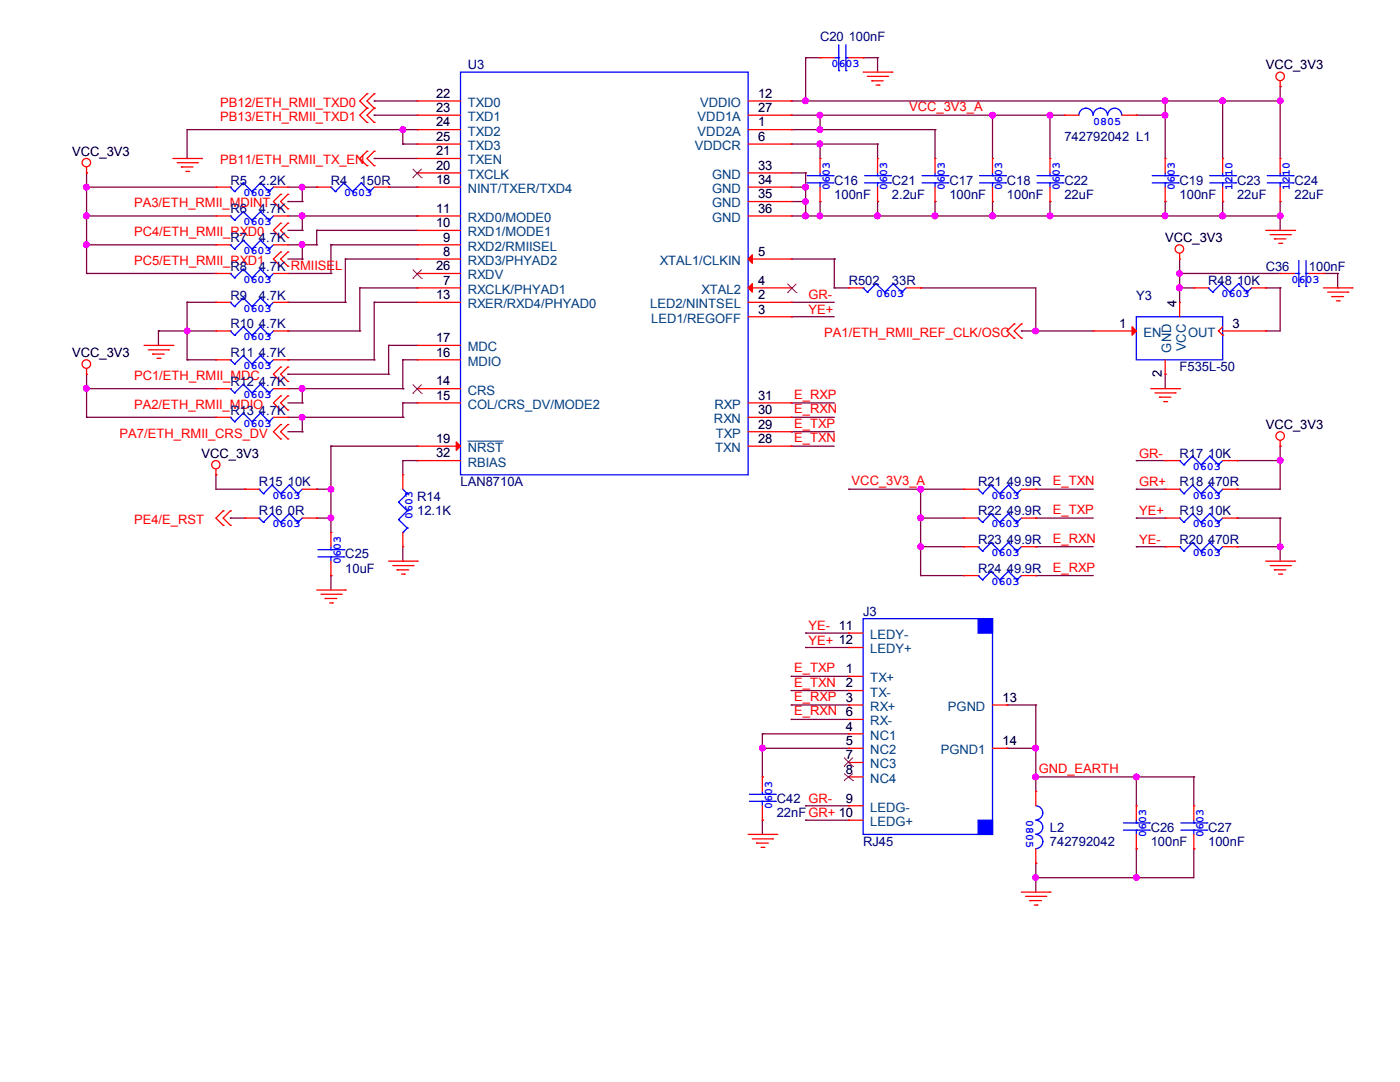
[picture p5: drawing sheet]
<svg xmlns="http://www.w3.org/2000/svg" width="279mm" height="216mm" viewBox="0 0 279 216" stroke-linecap="round" stroke-linejoin="round" font-family="sans-serif">
<g fill="none" stroke="#800040" stroke-width=".25">
<path d="M160.8 11.5h.1M160.8 11.5v8.7M160.8 11.5h2.9M172.3 11.5h.1M172.3 11.5h2.8M175.1 11.5h.1M175.1 11.5v2.9M255.5 17.3h.1M255.5 17.3v14.3M17.3 37.3h.1M17.3 34.5h.1M17.3 37.3h25.8"/>
<path d="M17.3 34.5v20.1M37.3 31.6h.1M57.4 37.3h5.8M60.3 37.3h.1M60.3 37.3v2.9M63.2 37.3h.1M74.7 20.2h.1M74.7 23h.1M74.7 31.6h.1M74.7 23h8.6M74.7 20.2h8.6M74.7 31.6h8.6"/>
<path d="M77.6 37.3h.1M77.6 37.3h5.7M80.4 25.9h.1M80.4 28.7h.1M80.4 28.7h2.9M80.4 25.9v2.8M83.3 25.9h.1M83.3 25.9h-46v5.7M157.9 28.7h.1M157.9 25.9h.1M157.9 23h.1M157.9 20.2h.1"/>
<path d="M157.9 28.7h17.2M157.9 25.9h28.7M157.9 23h54.5M157.9 20.2h97.6M157.9 37.3h2.9M157.9 34.5h2.9M160.8 20.2h.1M160.8 34.5h.1M160.8 37.3h.1M160.8 34.5v8.6M163.7 28.7h.1M163.7 23h.1"/>
<path d="M163.7 25.9h.1M163.7 23v2.9M163.7 28.7v2.9M175.1 28.7h.1M175.1 28.7v2.9M186.6 25.9h.1M186.6 25.9v5.7M198.1 23h.1M198.1 23v8.6M209.5 23h.1M209.5 23v8.6M226.8 23h.1"/>
<path d="M226.8 23h5.7M232.5 20.2h.1M232.5 23h.1M232.5 20.2v11.4M244 20.2h.1M244 20.2v11.4M255.5 20.2h.1M17.3 54.6h.1M17.3 43.1h.1M17.3 48.9h.1M17.3 43.1h25.8M17.3 48.9h25.8"/>
<path d="M17.3 54.6h25.8M57.4 40.2h.1M57.4 43.1h25.9M57.4 40.2h2.9M57.4 48.9h5.8M57.4 46h2.9M57.4 54.6h8.6M57.4 51.7h2.9M60.3 40.2h.1M60.3 43.1h.1M60.3 48.9h.1M60.3 46h.1"/>
<path d="M60.3 51.7h.1M60.3 43.1v2.9M60.3 48.9v2.8M63.2 46h.1M63.2 48.9h.1M63.2 46v2.9M63.2 46h20.1M66 48.9h.1M66 54.6h.1M66 48.9h17.3M66 48.9v5.7M68.9 51.7h.1"/>
<path d="M68.9 51.7h14.4M68.9 51.7v8.6M71.8 57.4h.1M71.8 57.4h11.5M71.8 57.4v8.6M83.3 43.1h.1M157.9 43.1h97.6M157.9 40.2h2.9M157.9 51.7h8.6M160.8 43.1h.1M160.8 40.2h.1M163.7 40.2h.1"/>
<path d="M163.7 43.1h.1M163.7 40.2v2.9M166.5 51.7h.1M166.5 57.4h.1M166.5 57.4h2.9M166.5 51.7v5.7M175.1 40.2h.1M175.1 43.1h.1M175.1 40.2v2.9M183.7 57.4h.1M183.7 57.4h23v8.6M186.6 40.2h.1"/>
<path d="M186.6 43.1h.1M186.6 40.2v2.9M198.1 40.2h.1M198.1 43.1h.1M198.1 40.2v2.9M209.5 40.2h.1M209.5 43.1h.1M209.5 40.2v2.9M232.5 40.2h.1M232.5 43.1h.1M232.5 40.2v2.9M235.4 54.6h.1"/>
<path d="M235.4 57.4h.1M235.4 54.6h20.1M235.4 57.4h2.9M235.4 51.7v8.6M244 40.2h.1M244 43.1h.1M244 40.2v2.9M252.6 57.4h.1M252.6 57.4h2.9M255.5 40.2h.1M255.5 43.1h.1M255.5 57.4h.1"/>
<path d="M255.5 40.2v5.8M255.5 57.4v8.6h-2.9M264.1 54.6h2.9M267 54.6h.1M267 57.4h.1M267 54.6v2.8M17.3 77.6h.1M17.3 74.7v8.6M17.3 77.6h25.8M31.6 66h.1M31.6 66h11.5M31.6 66v2.9"/>
<path d="M37.3 71.8h.1M37.3 60.3h.1M37.3 66h.1M37.3 60.3h5.8M37.3 71.8h5.8M37.3 60.3v11.5M57.4 60.3h.1M57.4 66h.1M57.4 71.8h.1M57.4 74.7h.1M57.4 60.3h11.5M57.4 66h14.4"/>
<path d="M57.4 71.8h17.3M57.4 74.7h20.2M57.4 77.6h23M60.3 77.6h.1M60.3 77.6v2.8M68.9 60.3h.1M71.8 66h.1M74.7 60.3h.1M74.7 71.8h.1M74.7 60.3h8.6M74.7 60.3v11.5M77.6 68.9h.1"/>
<path d="M77.6 74.7h.1M77.6 68.9h5.7M77.6 68.9v5.8M80.4 71.8h.1M80.4 77.6h.1M80.4 71.8h2.9M80.4 71.8v5.8M157.9 60.3h.1M157.9 63.2h.1M157.9 60.3h8.6M157.9 63.2h8.6M203.8 66h.1"/>
<path d="M203.8 66h14.4M206.7 66h.1M232.5 74.7h.1M232.5 74.7v2.9M252.6 66h.1M17.3 83.3h.1M17.3 83.3h25.8M43.1 94.7h.1M43.1 94.7v2.9h5.8M48.9 97.6h.1M57.4 80.4h2.9M57.4 83.3h23"/>
<path d="M57.4 86.1h2.9M60.3 83.3h.1M60.3 86.1h.1M60.3 80.4h.1M60.3 83.3v2.8M63.2 97.6h.1M63.2 97.6h2.8M66 89h.1M66 97.6h.1M66 89h17.3M66 89v17.3M80.4 83.3h.1"/>
<path d="M80.4 80.4h.1M80.4 91.9h.1M80.4 80.4h2.9M80.4 80.4v2.9M80.4 91.9v2.8M80.4 91.9h2.9M83.3 91.9h.1M157.9 80.4h.1M157.9 83.3h.1M157.9 86.1h.1M157.9 89h.1M157.9 80.4h8.6"/>
<path d="M157.9 83.3h8.6M157.9 86.1h8.6M157.9 89h8.6M169.4 97.6h.1M169.4 97.6h23M183.7 97.6h.1M183.7 97.6v17.3M206.7 97.6h.1M206.7 97.6h11.5M226.8 91.9h.1M226.8 97.6h.1M226.8 91.9h5.7"/>
<path d="M226.8 97.6h5.7M246.9 97.6h.1M246.9 91.9h.1M246.9 91.9h8.6M255.5 89h.1M255.5 91.9h.1M255.5 89v8.6h-8.6M46 103.4h.1M46 103.4h2.9M63.2 103.4h.1M63.2 103.4h2.8M66 103.4h.1"/>
<path d="M66 114.9h.1M66 114.9v2.8M80.4 112h.1M80.4 109.1v2.9M183.7 114.9h.1M183.7 103.4h.1M183.7 109.1h.1M183.7 103.4h8.7M183.7 109.1h8.7M183.7 114.9h8.7M206.7 103.4h.1M206.7 109.1h.1"/>
<path d="M206.7 114.9h.1M206.7 103.4h11.5M206.7 109.1h11.5M206.7 114.9h11.5M226.8 103.4h.1M226.8 109.1h.1M226.8 103.4h5.7M226.8 109.1h5.7M246.9 103.4h.1M246.9 109.1h.1M246.9 103.4h8.6M246.9 109.1h8.6"/>
<path d="M255.5 103.4h.1M255.5 109.1h.1M255.5 103.4v8.6M157.9 135h.1M157.9 137.8h.1M157.9 135h11.5M157.9 137.8h11.5M160.8 126.3h.1M160.8 129.2h.1M160.8 126.3h8.6M160.8 129.2h8.6M152.1 149.3h.1"/>
<path d="M152.1 155h.1M152.1 146.4h.1M152.1 149.3h17.3M152.1 146.4v8.6M152.1 146.4h17.3M157.9 140.7h.1M157.9 143.6h.1M157.9 140.7h11.5M157.9 143.6h11.5M201 140.7h.1M201 149.3h.1M201 140.7h5.7"/>
<path d="M201 149.3h5.7M206.7 140.7h.1M206.7 149.3h.1M206.7 155h.1M206.7 140.7v17.2M206.7 155h31.6M226.8 155h.1M226.8 155v5.8M238.3 155h.1M238.3 155v5.8M152.1 163.7h.1M152.1 163.7v2.8"/>
<path d="M160.8 160.8h.1M160.8 163.7h.1M160.8 160.8h8.6M160.8 163.7h8.6M206.7 172.3h.1M206.7 175.1h.1M206.7 172.3v5.7M226.8 169.4h.1M226.8 175.1h.1M226.8 169.4v5.7M238.3 169.4h.1M238.3 169.4v5.7h-31.6"/>
</g>
<g fill="#f0f" stroke="#f0f" stroke-width=".25">
<circle cx="175.1" cy="43.1" r=".56"/>
<circle cx="163.6" cy="43.1" r=".56"/>
<circle cx="163.6" cy="28.7" r=".56"/>
<circle cx="209.6" cy="23" r=".55"/>
<circle cx="198.1" cy="23" r=".55"/>
<circle cx="186.6" cy="43.1" r=".57"/>
<circle cx="255.5" cy="43.1" r=".56"/>
<circle cx="244" cy="43.1" r=".57"/>
<circle cx="232.5" cy="43.1" r=".56"/>
<circle cx="209.5" cy="43.1" r=".56"/>
<circle cx="198.1" cy="43.1" r=".56"/>
<circle cx="163.6" cy="25.9" r=".55"/>
<circle cx="163.6" cy="23" r=".55"/>
<circle cx="232.5" cy="20.1" r=".55"/>
<circle cx="160.7" cy="20.1" r=".55"/>
<circle cx="255.5" cy="20.1" r=".55"/>
<circle cx="244" cy="20.1" r=".56"/>
<circle cx="232.5" cy="23" r=".55"/>
<circle cx="60.3" cy="37.3" r=".55"/>
<circle cx="60.3" cy="43.1" r=".56"/>
<circle cx="60.3" cy="48.8" r=".55"/>
<circle cx="17.2" cy="37.3" r=".55"/>
<circle cx="17.2" cy="43.1" r=".56"/>
<circle cx="17.2" cy="48.8" r=".55"/>
<circle cx="37.3" cy="66" r=".55"/>
<circle cx="60.3" cy="83.3" r=".55"/>
<circle cx="60.3" cy="77.5" r=".55"/>
<circle cx="17.2" cy="77.5" r=".55"/>
<circle cx="80.4" cy="25.9" r=".55"/>
<circle cx="66" cy="103.3" r=".55"/>
<circle cx="66" cy="97.6" r=".55"/>
<circle cx="255.5" cy="91.9" r=".55"/>
<circle cx="255.5" cy="109.1" r=".55"/>
<circle cx="183.7" cy="103.3" r=".55"/>
<circle cx="183.7" cy="97.6" r=".55"/>
<circle cx="183.7" cy="109.1" r=".55"/>
<circle cx="206.7" cy="155" r=".55"/>
<circle cx="206.7" cy="149.3" r=".55"/>
<circle cx="226.8" cy="175.1" r=".55"/>
<circle cx="206.7" cy="175.1" r=".55"/>
<circle cx="226.8" cy="155" r=".55"/>
<circle cx="235.4" cy="57.4" r=".56"/>
<circle cx="206.7" cy="66" r=".55"/>
<circle cx="235.4" cy="54.6" r=".55"/>
<circle cx="160.7" cy="43.1" r=".56"/>
<circle cx="160.7" cy="37.3" r=".55"/>
<circle cx="160.7" cy="40.2" r=".55"/>
<circle cx="152.1" cy="149.3" r=".55"/>
</g>
<g fill="none" stroke="#f00" stroke-width=".25">
<path d="M73.2 18.7h.1M73.2 18.7l-1.4 1.5 1.4 1.4M74.7 18.7h.1M74.7 18.7l-1.5 1.5 1.5 1.4M163.7 11.5h.1M163.7 11.5h2.8M169.4 11.5h2.9M172.3 11.5h.1M172.3 14.4h5.7M173.1 15.2h4M174 16.1h.1M174 16.1h2.3"/>
<path d="M174.8 17h.6M175.4 17h.1M177.1 15.2h.1M178 14.4h.1M255.5 17.3h.1M255.5 16.1v1.2M17.3 34.5h.1M17.3 33.3v1.2M34.5 31.6h5.7M35.3 32.5h4.1M36.2 33.3h.1M36.2 33.3h2.3"/>
<path d="M37.1 34.2h.5M37.6 34.2h.1M39.4 32.5h.1M40.2 31.6h.1M43.1 37.3h.1M43.1 37.3h2.9M54.6 37.3h2.8M56 38.8h.1M56 38.8l-1.4 1.4 1.4 1.5M57.4 38.8h.1M57.4 37.3h.1M57.4 38.8l-1.4 1.4 1.4 1.5"/>
<path d="M63.2 37.3h.1M63.2 37.3h2.8M73.2 21.6h.1M73.2 24.4h.1M73.2 30.2h.1M73.2 33.1h.1M73.2 21.6l-1.4 1.4 1.4 1.4M73.2 30.2l-1.4 1.4 1.4 1.5M74.7 21.6h.1M74.7 24.4h.1M74.7 30.2h.1M74.7 33.1h.1"/>
<path d="M74.7 21.6l-1.5 1.4 1.5 1.4M74.7 30.2l-1.5 1.4 1.5 1.5M74.7 37.3h2.9M77.6 37.3h.1M83.3 25.9h.1M83.3 23h.1M83.3 20.2h.1M83.3 31.6h.1M83.3 34.5h.1M83.3 37.3h.1M83.3 28.7h.1M83.3 31.6h8.6"/>
<path d="M83.3 25.9h8.6M83.3 28.7h8.6M83.3 23h8.6M83.3 20.2h8.6M83.3 34.5h8.6M83.3 37.3h8.6M149.3 25.9h8.6M149.3 28.7h8.6M149.3 23h8.6M149.3 20.2h8.6M149.3 34.5h8.6M149.3 37.3h8.6"/>
<path d="M157.9 25.9h.1M157.9 28.7h.1M157.9 23h.1M157.9 20.2h.1M157.9 37.3h.1M157.9 34.5h.1M163.7 31.6h.1M163.7 31.6v2.9M163.7 37.3v2.9M175.1 31.6h.1M175.1 31.6v2.9M175.1 37.3v2.9"/>
<path d="M186.6 31.6h.1M186.6 31.6v2.9M186.6 37.3v2.9M198.1 31.6h.1M198.1 31.6v2.9M198.1 37.3v2.9M209.5 31.6h.1M209.5 31.6v2.9M209.5 37.3v2.9M212.4 23h.1M212.4 23h2.9M223.9 23h2.9"/>
<path d="M226.8 23h.1M232.5 31.6h.1M232.5 31.6v2.9M232.5 37.3v2.9M244 31.6h.1M244 31.6v2.9M244 37.3v2.9M255.5 31.6h.1M255.5 31.6v2.9M255.5 37.3v2.9M43.1 43.1h.1M43.1 48.9h.1"/>
<path d="M43.1 54.6h.1M43.1 43.1h2.9M43.1 54.6h2.9M43.1 48.9h2.9M54.6 43.1h2.8M54.6 54.6h2.8M54.6 48.9h2.8M56 41.7h.1M56 44.5h.1M56 47.4h.1M56 50.3h.1M56 53.1h.1"/>
<path d="M56 44.5l-1.4 1.5 1.4 1.4M56 50.3l-1.4 1.4 1.4 1.4M57.4 41.7h.1M57.4 44.5h.1M57.4 47.4h.1M57.4 50.3h.1M57.4 53.1h.1M57.4 43.1h.1M57.4 48.9h.1M57.4 54.6h.1M57.4 44.5l-1.4 1.5 1.4 1.4M57.4 50.3l-1.4 1.4 1.4 1.4"/>
<path d="M83.3 57.4h.1M83.3 51.7h.1M83.3 54.6h.1M83.3 48.9h.1M83.3 46h.1M83.3 43.1h.1M83.3 46h8.6M83.3 57.4h8.6M83.3 51.7h8.6M83.3 43.1h8.6M83.3 54.6h8.6M83.3 48.9h8.6"/>
<path d="M149.3 57.4h8.6M149.3 51.7h8.6M149.3 43.1h8.6M149.3 40.2h8.6M157.9 57.4h.1M157.9 51.7h.1M157.9 43.1h.1M157.9 40.2h.1M163.7 40.2h.1M169.4 57.4h.1M169.4 57.4h2.9M175.1 40.2h.1"/>
<path d="M180.8 57.4h2.9M183.7 57.4h.1M186.6 40.2h.1M198.1 40.2h.1M209.5 40.2h.1M232.5 40.2h.1M235.4 51.7h.1M235.4 50.5v1.2M238.3 57.4h.1M238.3 57.4h2.8M244 40.2h.1M249.8 57.4h2.8"/>
<path d="M252.6 57.4h.1M252.6 46h5.8M253.5 46.8h4M254.3 47.7h.1M254.3 47.7h2.3M255.2 48.6h.6M255.5 54.6h.1M255.5 40.2h.1M255.5 54.6h2.9M255.8 48.6h.1M257.5 46.8h.1M258.4 46h.1"/>
<path d="M261.2 54.6h2.9M264.1 54.6h.1M264.1 57.4h5.7M265 58.3h4M265.8 59.2h.1M265.8 59.2h2.3M269 58.3h.1M269.8 57.4h.1M17.3 74.7h.1M17.3 73.5v1.2M28.7 68.9h5.8M29.6 69.8h4"/>
<path d="M30.5 70.7h.1M30.5 70.7h2.3M31.3 71.5h.6M31.9 71.5h.1M33.6 69.8h.1M34.5 68.9h.1M43.1 60.3h.1M43.1 77.6h.1M43.1 66h.1M43.1 71.8h.1M43.1 77.6h2.9M43.1 60.3h2.9"/>
<path d="M43.1 71.8h2.9M43.1 66h2.9M54.6 77.6h2.8M54.6 60.3h2.8M54.6 71.8h2.8M54.6 66h2.8M56 73.2h.1M56 76.1h.1M56 79h.1M56 73.2l-1.4 1.5 1.4 1.4M56 79l-1.4 1.4 1.4 1.4M57.4 73.2h.1"/>
<path d="M57.4 76.1h.1M57.4 79h.1M57.4 60.3h.1M57.4 77.6h.1M57.4 66h.1M57.4 71.8h.1M57.4 73.2l-1.4 1.5 1.4 1.4M57.4 79l-1.4 1.4 1.4 1.4M83.3 68.9h.1M83.3 60.3h.1M83.3 77.6h.1M83.3 71.8h.1"/>
<path d="M83.3 68.9h8.6M83.3 77.6h8.6M83.3 60.3h8.6M83.3 71.8h8.6M149.3 60.3h8.6M149.3 63.2h8.6M157.9 60.3h.1M157.9 63.2h.1M202.4 64.6h.1M202.4 67.5h.1M202.4 64.6l-1.4 1.4 1.4 1.5M203.8 64.6h.1"/>
<path d="M203.8 67.5h.1M203.8 64.6l-1.4 1.4 1.4 1.5M218.2 66h.1M218.2 66h8.6M229.7 77.6h5.7M230.5 78.4h4M231.4 79.2h.1M231.4 79.2h2.3M232.5 74.7h.1M232.5 71.8v2.9M234.5 78.4h.1M235.4 77.6h.1"/>
<path d="M235.4 60.3h.1M235.4 60.3v2.9M243.2 66h.1M243.2 66l.8 .9M244 66.9h.1M244 65.2l-.8 .8M244 66h8.6M252.6 66h.1M266.7 60h.6M267.3 60h.1M43.1 94.7h.1M43.1 83.3h.1"/>
<path d="M43.1 93.6v1.1M43.1 83.3h2.9M48.9 97.6h.1M48.9 97.6h2.8M54.6 83.3h2.8M56 81.8h.1M56 84.7h.1M56 87.6h.1M56 84.7l-1.4 1.4 1.4 1.5M57.4 81.8h.1M57.4 84.7h.1M57.4 87.6h.1"/>
<path d="M57.4 83.3h.1M57.4 84.7l-1.4 1.4 1.4 1.5M60.3 97.6h2.9M63.2 97.6h.1M80.4 94.7h.1M80.4 94.7v2.9M83.3 89h.1M83.3 91.9h.1M83.3 80.4h.1M83.3 89h8.6M83.3 91.9h8.6M83.3 80.4h8.6"/>
<path d="M149.3 89h8.6M149.3 80.4h8.6M149.3 83.3h8.6M149.3 86.1h8.6M157.9 80.4h.1M157.9 83.3h.1M157.9 86.1h.1M157.9 89h.1M192.4 97.6h.1M192.4 97.6h2.8M203.8 97.6h2.9M206.7 97.6h.1"/>
<path d="M232.2 80.1h.6M232.5 91.9h.1M232.5 97.6h.1M232.5 91.9h2.9M232.5 97.6h2.9M232.8 80.1h.1M244 91.9h2.9M244 97.6h2.9M246.9 91.9h.1M246.9 97.6h.1M255.5 89h.1M255.5 87.9v1.1"/>
<path d="M44.5 101.9h.1M44.5 104.8h.1M44.5 101.9l-1.4 1.5 1.4 1.4M46 101.9h.1M46 104.8h.1M46 101.9l-1.5 1.5 1.5 1.4M48.9 103.4h.1M48.9 103.4h2.8M60.3 103.4h2.9M63.2 103.4h.1M63.2 117.7h5.7M64.1 118.6h4"/>
<path d="M64.9 119.4h.1M64.9 119.4h2.3M66 106.3h.1M66 114.9h.1M66 106.3v2.8M66 112v2.9M68.1 118.6h.1M68.9 117.7h.1M77.6 112h5.7M78.4 112.9h4M79.2 113.7h.1M79.2 113.7h2.4"/>
<path d="M80.1 114.6h.6M80.4 109.1h.1M80.4 106.3v2.8M80.7 114.6h.1M82.4 112.9h.1M83.3 112h.1M192.4 103.4h.1M192.4 109.1h.1M192.4 114.9h.1M192.4 103.4h2.8M192.4 109.1h2.8M192.4 114.9h2.8"/>
<path d="M203.8 103.4h2.9M203.8 109.1h2.9M203.8 114.9h2.9M206.7 103.4h.1M206.7 109.1h.1M206.7 114.9h.1M232.5 103.4h.1M232.5 109.1h.1M232.5 103.4h2.9M232.5 109.1h2.9M244 103.4h2.9M244 109.1h2.9"/>
<path d="M246.9 103.4h.1M246.9 109.1h.1M252.6 112h5.8M253.5 112.9h4M254.3 113.7h.1M254.3 113.7h2.3M255.2 114.6h.6M255.8 114.6h.1M257.5 112.9h.1M258.4 112h.1M65.8 120.3h.5M66.3 120.3h.1"/>
<path d="M169.4 135h.1M169.4 137.8h.1M169.4 126.3h.1M169.4 129.2h.1M169.4 135h2.9M169.4 137.8h2.9M169.4 126.3h2.9M169.4 129.2h2.9M152.1 155h.1M152.1 155v2.9M169.4 140.7h.1M169.4 146.4h.1"/>
<path d="M169.4 149.3h.1M169.4 143.6h.1M169.4 152.1h.1M169.4 155h.1M169.4 140.7h2.9M169.4 146.4h2.9M169.4 149.3h2.9M169.4 143.6h2.9M169.4 152.1h2.9M169.4 155h2.9M198.1 140.7h2.9M198.1 149.3h2.9"/>
<path d="M201 140.7h.1M201 149.3h.1M206.7 157.9h.1M206.7 157.9v2.9M149.3 166.5h5.7M150.2 167.4h4M151 168.2h.1M151 168.2h2.3M151.9 169.1h.5M152.1 163.7h.1M152.1 160.8v2.9M152.4 169.1h.1"/>
<path d="M154.2 167.4h.1M155 166.5h.1M169.4 160.8h.1M169.4 163.7h.1M169.4 160.8h2.9M169.4 163.7h2.9M203.8 178h5.7M204.7 178.9h4M205.5 179.7h.1M205.5 179.7h2.4M206.7 172.3h.1M206.7 169.4v2.9"/>
<path d="M208.7 178.9h.1M209.5 178h.1M226.8 160.8h.1M226.8 169.4h.1M226.8 160.8v2.9M226.8 166.5v2.9M238.3 160.8h.1M238.3 169.4h.1M238.3 160.8v2.9M238.3 166.5v2.9M206.4 180.6h.6M207 180.6h.1"/>
<circle cx="255.5" cy="15.2" r=".85"/>
<circle cx="17.2" cy="32.5" r=".84"/>
<circle cx="235.4" cy="49.7" r=".84"/>
<circle cx="17.2" cy="72.6" r=".85"/>
<circle cx="43.1" cy="92.7" r=".83"/>
<circle cx="255.5" cy="87" r=".85"/>
</g>
<g fill="none" stroke="#00f" stroke-width=".25">
<path d="M91.9 14.4h57.4v80.3h-57.4zM166.5 11.5h.9M167.4 14.1h.1M167.4 11.5h.1M167.4 8.9v5.2M168.8 11.5h.1M168.8 14.1h.1M168.8 11.5h.6M168.8 8.9v5.2M46 37.3h.1M46 37.3l.8 .9M46.8 38.2h.1"/>
<path d="M48.6 36.5h.1M48.6 36.5l1.7 1.7M48.6 36.5l-1.8 1.7M50.3 38.2h.1M52 36.5h.1M52 36.5l1.7 1.7M52 36.5l-1.7 1.7M53.7 38.2h.1M54.6 37.3l-.9 .9M66 37.3h.1M66 37.3l.9 .9M66.9 38.2h.1"/>
<path d="M68.6 36.5h.1M68.6 36.5l1.8 1.7M68.6 36.5l-1.7 1.7M70.4 38.2h.1M72.1 36.5h.1M72.1 36.5l1.7 1.7M72.1 36.5l-1.7 1.7M73.8 38.2h.1M74.7 37.3l-.9 .9M161.1 36.5h5.1M161.1 35.1h5.1M163.7 35.1h.1"/>
<path d="M163.7 36.5h.1M163.7 34.5v.6M163.7 36.5v.8M166.2 36.5h.1M166.2 35.1h.1M172.6 36.5h5.1M172.6 35.1h5.1M175.1 35.1h.1M175.1 36.5h.1M175.1 34.5v.6M175.1 36.5v.8M177.7 36.5h.1"/>
<path d="M177.7 35.1h.1M184 36.5h5.2M184 35.1h5.2M186.6 35.1h.1M186.6 36.5h.1M186.6 34.5v.6M186.6 36.5v.8M189.2 36.5h.1M189.2 35.1h.1M195.5 36.5h5.2M195.5 35.1h5.2M198.1 35.1h.1"/>
<path d="M198.1 36.5h.1M198.1 34.5v.6M198.1 36.5v.8M200.7 36.5h.1M200.7 35.1h.1M207 36.5h5.1M207 35.1h5.1M209.5 35.1h.1M209.5 36.5h.1M209.5 34.5v.6M209.5 36.5v.8M212.1 36.5h.1"/>
<path d="M212.1 35.1h.1M215.3 23a1.41 1.41 0 0 1 1.4-1.4 1.41 1.41 0 0 1 1.4 1.4M218.2 23a1.41 1.41 0 0 1 1.4-1.4 1.41 1.41 0 0 1 1.4 1.4M221.1 23a1.4 1.4 0 0 1 1.4-1.4 1.4 1.4 0 0 1 1.4 1.4M230 36.5h5.1M230 35.1h5.1M232.5 35.1h.1M232.5 36.5h.1M232.5 34.5v.6M232.5 36.5v.8M235.1 36.5h.1M235.1 35.1h.1"/>
<path d="M241.4 36.5h5.2M241.4 35.1h5.2M244 35.1h.1M244 36.5h.1M244 34.5v.6M244 36.5v.8M246.6 36.5h.1M246.6 35.1h.1M252.9 36.5h5.2M252.9 35.1h5.2M255.5 35.1h.1M255.5 36.5h.1"/>
<path d="M255.5 34.5v.6M255.5 36.5v.8M258.1 36.5h.1M258.1 35.1h.1M46 43.1h.1M46 48.9h.1M46 54.6h.1M46 43.1l.8 .8M46 48.9l.8 .8M46 54.6l.8 .9M46.8 43.9h.1M46.8 49.7h.1"/>
<path d="M46.8 55.5h.1M48.6 42.2h.1M48.6 59.4h.1M48.6 48h.1M48.6 53.7h.1M48.6 42.2l1.7 1.7M48.6 42.2l-1.8 1.7M48.6 59.4l1.7 1.8M48.6 59.4l-1.8 1.8M48.6 48l1.7 1.7M48.6 48l-1.8 1.7M48.6 53.7l1.7 1.8"/>
<path d="M48.6 53.7l-1.8 1.8M50.3 43.9h.1M50.3 49.7h.1M50.3 55.5h.1M52 42.2h.1M52 59.4h.1M52 48h.1M52 53.7h.1M52 42.2l1.7 1.7M52 42.2l-1.7 1.7M52 59.4l1.7 1.8M52 59.4l-1.7 1.8"/>
<path d="M52 48l1.7 1.7M52 48l-1.7 1.7M52 53.7l1.7 1.8M52 53.7l-1.7 1.8M53.7 43.9h.1M53.7 49.7h.1M53.7 55.5h.1M54.6 43.1l-.9 .8M54.6 48.9l-.9 .8M54.6 54.6l-.9 .9M172.3 57.4h.1M172.3 57.4l.8 .9"/>
<path d="M173.1 58.3h.1M174.8 56.6h.1M174.8 56.6l1.8 1.7M174.8 56.6l-1.7 1.7M176.6 58.3h.1M178.3 56.6h.1M178.3 56.6l1.7 1.7M178.3 56.6l-1.7 1.7M180 58.3h.1M180.8 57.4l-.8 .9M241.1 57.4h.1M241.1 57.4l.9 .9"/>
<path d="M242 58.3h.1M243.7 56.6h.1M243.7 56.6l1.7 1.7M243.7 56.6l-1.7 1.7M245.4 58.3h.1M247.2 56.6h.1M247.2 56.6l1.7 1.7M247.2 56.6l-1.8 1.7M248.9 58.3h.1M249.8 57.4l-.9 .9M258.4 54.6h.8M259.2 57.1h.1"/>
<path d="M259.2 54.6h.1M259.2 52v5.1M260.6 54.6h.1M260.6 57.1h.1M260.6 54.6h.6M260.6 52v5.1M46 60.3h.1M46 77.6h.1M46 66h.1M46 71.8h.1M46 60.3l.8 .9M46 77.6l.8 .8"/>
<path d="M46 66l.8 .9M46 71.8l.8 .8M46.8 61.2h.1M46.8 78.4h.1M46.8 66.9h.1M46.8 72.6h.1M48.6 76.7h.1M48.6 65.2h.1M48.6 71h.1M48.6 76.7l1.7 1.7M48.6 76.7l-1.8 1.7M48.6 65.2l1.7 1.7"/>
<path d="M48.6 65.2l-1.8 1.7M48.6 71l1.7 1.6M48.6 71l-1.8 1.6M50.3 61.2h.1M50.3 78.4h.1M50.3 66.9h.1M50.3 72.6h.1M52 76.7h.1M52 65.2h.1M52 71h.1M52 76.7l1.7 1.7M52 76.7l-1.7 1.7"/>
<path d="M52 65.2l1.7 1.7M52 65.2l-1.7 1.7M52 71l1.7 1.6M52 71l-1.7 1.6M53.7 61.2h.1M53.7 78.4h.1M53.7 66.9h.1M53.7 72.6h.1M54.6 60.3l-.9 .9M54.6 77.6l-.9 .8M54.6 66l-.9 .9M54.6 71.8l-.9 .8"/>
<path d="M226.8 63.2h17.2v8.6h-17.2zM46 83.3h.1M46 83.3l.8 .9M46.8 84.2h.1M48.6 82.4h.1M48.6 82.4l1.7 1.8M48.6 82.4l-1.8 1.8M50.3 84.2h.1M51.7 97.6h.1M51.7 97.6l.9 .9M52 82.4h.1M52 82.4l1.7 1.8"/>
<path d="M52 82.4l-1.7 1.8M52.6 98.5h.1M53.7 84.2h.1M54.3 96.8h.1M54.3 96.8l1.7 1.7M54.3 96.8l-1.7 1.7M54.6 83.3l-.9 .9M56 98.5h.1M57.7 96.8h.1M57.7 96.8l1.7 1.7M57.7 96.8l-1.7 1.7M59.4 98.5h.1"/>
<path d="M60.3 97.6l-.9 .9M80.4 97.6l.9 .9M81.3 98.5h.1M81.3 98.5l-1.8 1.7M195.2 97.6h.1M195.2 97.6l.9 .9M196.1 98.5h.1M197.8 96.8h.1M197.8 96.8l1.7 1.7M197.8 96.8l-1.7 1.7M199.5 98.5h.1M201.3 96.8h.1"/>
<path d="M201.3 96.8l1.6 1.7M201.3 96.8l-1.8 1.7M202.9 98.5h.1M203.8 97.6l-.9 .9M235.4 91.9h.1M235.4 97.6h.1M235.4 91.9l.9 .9M235.4 97.6l.9 .9M236.3 92.8h.1M236.3 98.5h.1M238 91h.1M238 96.8h.1"/>
<path d="M238 91l1.7 1.8M238 91l-1.7 1.8M238 96.8l1.7 1.7M238 96.8l-1.7 1.7M239.7 92.8h.1M239.7 98.5h.1M241.4 91h.1M241.4 96.8h.1M241.4 91l1.8 1.8M241.4 91l-1.7 1.8M241.4 96.8l1.8 1.7M241.4 96.8l-1.7 1.7"/>
<path d="M243.2 92.8h.1M243.2 98.5h.1M244 91.9l-.8 .9M244 97.6l-.8 .9M51.7 103.4h.1M51.7 103.4l.9 .8M52.6 104.2h.1M54.3 102.5h.1M54.3 102.5l1.7 1.7M54.3 102.5l-1.7 1.7M56 104.2h.1M57.7 102.5h.1"/>
<path d="M57.7 102.5l1.7 1.7M57.7 102.5l-1.7 1.7M59.4 104.2h.1M60.3 103.4l-.9 .8M63.5 111.1h5.1M63.5 109.7h5.1M66 109.7h.1M66 111.1h.1M66 109.1v.6M66 111.1v.9M68.6 111.1h.1M68.6 109.7h.1"/>
<path d="M79.5 100.2h.1M79.5 103.7h.1M79.5 100.2l1.8 1.7M79.5 103.7l1.8 1.7M80.4 106.3h.1M81.3 101.9h.1M81.3 105.4h.1M81.3 101.9l-1.8 1.8M81.3 105.4l-.9 .9M195.2 103.4h.1M195.2 109.1h.1M195.2 114.9h.1"/>
<path d="M195.2 103.4l.9 .8M195.2 109.1l.9 .9M195.2 114.9l.9 .8M196.1 104.2h.1M196.1 110h.1M196.1 115.7h.1M197.8 102.5h.1M197.8 108.2h.1M197.8 114h.1M197.8 102.5l1.7 1.7M197.8 102.5l-1.7 1.7M197.8 108.2l1.7 1.8"/>
<path d="M197.8 108.2l-1.7 1.8M197.8 114l1.7 1.7M197.8 114l-1.7 1.7M199.5 104.2h.1M199.5 110h.1M199.5 115.7h.1M201.3 102.5h.1M201.3 108.2h.1M201.3 114h.1M201.3 102.5l1.6 1.7M201.3 102.5l-1.8 1.7M201.3 108.2l1.6 1.8"/>
<path d="M201.3 108.2l-1.8 1.8M201.3 114l1.6 1.7M201.3 114l-1.8 1.7M202.9 104.2h.1M202.9 110h.1M202.9 115.7h.1M203.8 103.4l-.9 .8M203.8 109.1l-.9 .9M203.8 114.9l-.9 .8M235.4 103.4h.1M235.4 109.1h.1M235.4 103.4l.9 .8"/>
<path d="M235.4 109.1l.9 .9M236.3 104.2h.1M236.3 110h.1M238 102.5h.1M238 108.2h.1M238 102.5l1.7 1.7M238 102.5l-1.7 1.7M238 108.2l1.7 1.8M238 108.2l-1.7 1.8M239.7 104.2h.1M239.7 110h.1M241.4 102.5h.1"/>
<path d="M241.4 108.2h.1M241.4 102.5l1.8 1.7M241.4 102.5l-1.7 1.7M241.4 108.2l1.8 1.8M241.4 108.2l-1.7 1.8M243.2 104.2h.1M243.2 110h.1M244 103.4l-.8 .8M244 109.1l-.8 .9M172.3 123.4h25.8v43.1h-25.8zM149.6 159.9h5.1M149.6 158.5h5.1"/>
<path d="M152.1 158.5h.1M152.1 159.9h.1M152.1 157.9v.6M152.1 159.9v.9M154.7 159.9h.1M154.7 158.5h.1M206.7 160.8a1.42 1.42 0 0 1 1.4 1.4 1.42 1.42 0 0 1-1.4 1.4M206.7 163.7a1.4 1.4 0 0 1 1.4 1.4 1.4 1.4 0 0 1-1.4 1.4M206.7 166.5a1.42 1.42 0 0 1 1.4 1.4 1.42 1.42 0 0 1-1.4 1.4M224.2 165.7h5.2M224.2 164.2h5.2M226.8 164.2h.1"/>
<path d="M226.8 165.7h.1M226.8 163.7v.5M226.8 165.7v.8M229.4 165.7h.1M229.4 164.2h.1M235.7 165.7h5.1M235.7 164.2h5.1M238.3 164.2h.1M238.3 165.7h.1M238.3 163.7v.5M238.3 165.7v.8M240.8 165.7h.1"/>
<path d="M240.8 164.2h.1"/>
</g>
<g fill="#f00" stroke="#f00" stroke-width=".25">
<path d="M149.3 57.4l.9-.8v1.7z"/>
<path d="M149.3 51.7l.9-.9v1.7z"/>
<path d="M91.1 88.2l.8 .8-.8 .9z"/>
<path d="M225.9 65.2l.9 .8-.9 .9z"/>
</g>
<g fill="none" stroke="#804000" stroke-width=".2">
<path d="M82.4 35.5h.1M82.4 33.7l1.7 1.8M84.1 35.5h.1M84.1 33.7l-1.7 1.8M82.4 55.6h.1M82.4 53.8l1.7 1.8M84.1 55.6h.1M84.1 53.8l-1.7 1.8M157.2 58.4h.1M157.2 56.6l1.7 1.8M158.9 58.4h.1M158.9 56.6l-1.7 1.8"/>
<path d="M82.4 78.5h.1M82.4 76.7l1.7 1.8M84.1 78.5h.1M84.1 76.7l-1.7 1.8M168.5 152.9h.1M168.5 155.8h.1M168.5 151.2l1.7 1.7M168.5 154.3l1.7 1.5M170.2 152.9h.1M170.2 155.8h.1M170.2 151.2l-1.7 1.7M170.2 154.3l-1.7 1.5"/>
</g>
<path d="M93.3 88h7.1M100.4 88h.1" fill="none" stroke="#004080" stroke-width=".2"/>
<g fill="#00f" stroke="#00f" stroke-width=".25">
<path d="M195.2 123.4h2.9v2.9h-2.9z" fill-rule="evenodd"/>
<path d="M195.2 163.7h2.9v2.8h-2.9z" fill-rule="evenodd"/>
</g>
<g font-size="2.6" fill="#000080">
<text x="163.7" y="8.1">C20</text>
<text x="169.4" y="8.1">100nF</text>
<text x="93.3" y="13.8">U3</text>
<text x="212.4" y="28.2">742792042 L1</text>
<text x="46" y="36.8">R5</text>
<text x="51.7" y="36.8">2.2K</text>
<text x="66" y="36.8">R4</text>
<text x="71.8" y="36.8">150R</text>
<text x="166.5" y="36.8">C16</text>
<text x="166.5" y="39.7">100nF</text>
<text x="178" y="36.8">C21</text>
<text x="178" y="39.7">2.2uF</text>
<text x="189.5" y="36.8">C17</text>
<text x="189.5" y="39.7">100nF</text>
<text x="201" y="36.8">C18</text>
<text x="201" y="39.7">100nF</text>
<text x="212.4" y="36.8">C22</text>
<text x="212.4" y="39.7">22uF</text>
<text x="235.4" y="36.8">C19</text>
<text x="235.4" y="39.7">100nF</text>
<text x="246.9" y="36.8">C23</text>
<text x="246.9" y="39.7">22uF</text>
<text x="258.4" y="36.8">C24</text>
<text x="258.4" y="39.7">22uF</text>
<text x="46" y="42.5">R6</text>
<text x="51.7" y="42.5">4.7K</text>
<text x="46" y="48.3">R7</text>
<text x="51.7" y="48.3">4.7K</text>
<text x="46" y="59.8">R9</text>
<text x="46" y="54">R8</text>
<text x="51.7" y="59.8">4.7K</text>
<text x="51.7" y="54">4.7K RMIISEL</text>
<text x="169.4" y="56.9">R502</text>
<text x="178" y="56.9">33R</text>
<text x="226.8" y="59.8">Y3</text>
<text x="241.1" y="56.9">R48</text>
<text x="246.9" y="56.9">10K</text>
<text x="252.6" y="54">C36</text>
<text x="261.2" y="54">100nF</text>
<text x="46" y="65.5">R10</text>
<text x="51.7" y="65.5">4.7K</text>
<text x="46" y="71.2">R11</text>
<text x="51.7" y="71.2">4.7K</text>
<text x="46" y="77">R12</text>
<text x="51.7" y="77">4.7K</text>
<text x="235.4" y="74.1">F535L-50</text>
<text x="46" y="82.7">R13</text>
<text x="51.7" y="82.7">4.7K</text>
<text x="235.4" y="91.4">R17</text>
<text x="241.1" y="91.4">10K</text>
<text x="51.7" y="97.1">R15</text>
<text x="57.4" y="97.1">10K</text>
<text x="83.3" y="99.9">R14</text>
<text x="91.9" y="97.1">LAN8710A</text>
<text x="195.2" y="97.1">R21</text>
<text x="201" y="97.1">49.9R</text>
<text x="235.4" y="97.1">R18</text>
<text x="241.1" y="97.1">470R</text>
<text x="51.7" y="102.8">R16</text>
<text x="57.4" y="102.8">0R</text>
<text x="83.3" y="102.8">12.1K</text>
<text x="195.2" y="102.8">R22</text>
<text x="201" y="102.8">49.9R</text>
<text x="235.4" y="102.8">R19</text>
<text x="241.1" y="102.8">10K</text>
<text x="68.9" y="111.4">C25</text>
<text x="195.2" y="108.6">R23</text>
<text x="201" y="108.6">49.9R</text>
<text x="235.4" y="108.6">R20</text>
<text x="241.1" y="108.6">470R</text>
<text x="68.9" y="114.3">10uF</text>
<text x="195.2" y="114.3">R24</text>
<text x="201" y="114.3">49.9R</text>
<text x="172.3" y="122.9">J3</text>
<text x="155" y="160.2">C42 GR-</text>
<text x="155" y="163.1">22nF GR+ 10</text>
<text x="209.5" y="166">L2</text>
<text x="229.7" y="166">C26</text>
<text x="241.1" y="166">C27</text>
<text x="172.3" y="168.8">RJ45</text>
<text x="209.5" y="168.8">742792042</text>
<text x="229.7" y="168.8">100nF</text>
<text x="241.1" y="168.8">100nF</text>
</g>
<g font-size="2.6">
<text x="252.6" y="13.8">VCC_3V3</text>
<text x="87" y="22.4">23</text>
<text x="87" y="19.5">22</text>
<text x="151.3" y="22.4">27</text>
<text x="151.3" y="19.5">12</text>
<text x="87" y="25.2">24</text>
<text x="87" y="28.1">25</text>
<text x="151.3" y="25.2">1</text>
<text x="151.3" y="28.1">6</text>
<text x="14.4" y="31.1">VCC_3V3</text>
<text x="87" y="31">21</text>
<text x="87" y="33.9">20</text>
<text x="151.3" y="33.9">33</text>
<text x="87" y="36.7">18</text>
<text x="151.3" y="39.6">35</text>
<text x="151.3" y="36.7">34</text>
<text x="87" y="45.3">10</text>
<text x="87" y="42.5">11</text>
<text x="151.3" y="42.5">36</text>
<text x="87" y="53.9">26</text>
<text x="88.5" y="51.1">8</text>
<text x="88.5" y="48.2">9</text>
<text x="151.3" y="51.1">5</text>
<text x="232.5" y="48.3">VCC_3V3</text>
<text x="87" y="59.7">13</text>
<text x="88.5" y="56.8">7</text>
<text x="151.3" y="59.7">2</text>
<text x="151.3" y="56.8">4</text>
<text x="151.3" y="62.6">3</text>
<text x="223.3" y="65.4">1</text>
<text x="234.8" y="61.2" transform="rotate(-90 234.8 61.2)">4</text>
<text x="246" y="65.4">3</text>
<text x="14.4" y="71.2">VCC_3V3</text>
<text x="87" y="68.3">17</text>
<text x="87" y="71.2">16</text>
<text x="87" y="76.9">14</text>
<text x="231.9" y="75.2" transform="rotate(-90 231.9 75.2)">2</text>
<text x="87" y="79.8">15</text>
<text x="151.3" y="79.8">31</text>
<text x="151.3" y="82.6">30</text>
<text x="87" y="88.4">19</text>
<text x="151.3" y="85.5">29</text>
<text x="151.3" y="88.4">28</text>
<text x="252.6" y="85.6">VCC_3V3</text>
<text x="40.2" y="91.4">VCC_3V3</text>
<text x="87" y="91.3">32</text>
<text x="168.8" y="134.3">1</text>
<text x="168.8" y="137.2">2</text>
<text x="168.8" y="140">3</text>
<text x="200.1" y="140">13</text>
<text x="168.8" y="145.8">4</text>
<text x="168.8" y="148.7">5</text>
<text x="200.1" y="148.7">14</text>
<text x="168.8" y="151.5">7</text>
<text x="168.8" y="154.4">8</text>
<text x="168.8" y="160.1">9</text>
</g>
<g font-size="2.6" fill="#f00">
<text x="43.9" y="21.3">PB12/ETH_RMII_TXD0</text>
<text x="181.4" y="22.2">VCC_3V3_A</text>
<text x="43.9" y="24.2">PB13/ETH_RMII_TXD1</text>
<text x="43.9" y="32.8">PB11/ETH_RMII_TX_EN</text>
<text x="26.8" y="41.4">PA3/ETH_RMII_MDINT</text>
<text x="26.8" y="47.2">PC4/ETH_RMII_RXD0</text>
<text x="26.8" y="52.9">PC5/ETH_RMII_RXD1</text>
<text x="161.4" y="59.7">GR-</text>
<text x="161.4" y="62.6">YE+</text>
<text x="164.5" y="67.2">PA1/ETH_RMII_REF_CLK/OSC</text>
<text x="26.8" y="75.9">PC1/ETH_RMII_MDC</text>
<text x="26.8" y="81.6">PA2/ETH_RMII_MDIO</text>
<text x="158.5" y="79.6">E_RXP</text>
<text x="158.5" y="82.5">E_RXN</text>
<text x="23.9" y="87.3">PA7/ETH_RMII_CRS_DV</text>
<text x="158.5" y="85.3">E_TXP</text>
<text x="158.5" y="88.2">E_TXN</text>
<text x="227.4" y="91.3">GR-</text>
<text x="170" y="96.8">VCC_3V3_A</text>
<text x="210.1" y="96.8">E_TXN</text>
<text x="227.4" y="97">GR+</text>
<text x="26.8" y="104.6">PE4/E_RST</text>
<text x="210.1" y="102.6">E_TXP</text>
<text x="227.4" y="102.8">YE+</text>
<text x="210.1" y="108.3">E_RXN</text>
<text x="227.4" y="108.5">YE-</text>
<text x="210.1" y="114">E_RXP</text>
<text x="161.4" y="125.7">YE- 11</text>
<text x="161.4" y="128.6">YE+ 12</text>
<text x="158.5" y="134.2">E_TXP</text>
<text x="158.5" y="137">E_TXN</text>
<text x="158.5" y="139.9">E_RXP</text>
<text x="158.5" y="142.7">E_RXN 6</text>
<text x="207.3" y="154.2">GND_EARTH</text>
</g>
<g font-size="2.6" fill="#004080">
<text x="93.3" y="21.3">TXD0</text>
<text x="139.7" y="21.3">VDDIO</text>
<text x="93.3" y="27.1">TXD2</text>
<text x="93.3" y="24.2">TXD1</text>
<text x="93.3" y="29.9">TXD3</text>
<text x="138.7" y="29.9">VDDCR</text>
<text x="139.2" y="27.1">VDD2A</text>
<text x="139.2" y="24.2">VDD1A</text>
<text x="93.3" y="32.8">TXEN</text>
<text x="93.3" y="35.7">TXCLK</text>
<text x="142.2" y="35.7">GND</text>
<text x="93.3" y="38.5">NINT/TXER/TXD4</text>
<text x="142.2" y="41.4">GND</text>
<text x="142.2" y="38.5">GND</text>
<text x="93.3" y="47.2">RXD1/MODE1</text>
<text x="93.3" y="44.3">RXD0/MODE0</text>
<text x="142.2" y="44.3">GND</text>
<text x="93.3" y="52.9">RXD3/PHYAD2</text>
<text x="93.3" y="50">RXD2/RMIISEL</text>
<text x="131.7" y="52.9">XTAL1/CLKIN</text>
<text x="93.3" y="58.6">RXCLK/PHYAD1</text>
<text x="93.3" y="55.8">RXDV</text>
<text x="140" y="58.6">XTAL2</text>
<text x="93.3" y="61.5">RXER/RXD4/PHYAD0</text>
<text x="129.7" y="61.5">LED2/NINTSEL</text>
<text x="130" y="64.4">LED1/REGOFF</text>
<text x="93.3" y="70.1">MDC</text>
<text x="228.2" y="67.2">EN</text>
<text x="233.8" y="70.4" transform="rotate(-90 233.8 70.4)">GND</text>
<text x="236.6" y="70.1" transform="rotate(-90 236.6 70.1)">VCC</text>
<text x="237.1" y="67.2">OUT</text>
<text x="93.3" y="73">MDIO</text>
<text x="93.3" y="78.7">CRS</text>
<text x="93.3" y="81.6">COL/CRS_DV/MODE2</text>
<text x="142.6" y="81.6">RXP</text>
<text x="142.5" y="84.5">RXN</text>
<text x="142.9" y="87.3">TXP</text>
<text x="93.3" y="90.2">NRST</text>
<text x="93.3" y="93.1">RBIAS</text>
<text x="142.7" y="90.2">TXN</text>
<text x="173.7" y="127.5">LEDY-</text>
<text x="173.7" y="130.4">LEDY+</text>
<text x="173.7" y="136.1">TX+</text>
<text x="173.7" y="139">TX-</text>
<text x="173.7" y="141.9">RX+</text>
<text x="189.2" y="141.9">PGND</text>
<text x="173.7" y="147.6">NC1</text>
<text x="173.7" y="144.7">RX-</text>
<text x="173.7" y="150.5">NC2</text>
<text x="173.7" y="153.3">NC3</text>
<text x="187.7" y="150.5">PGND1</text>
<text x="173.7" y="156.2">NC4</text>
<text x="173.7" y="162">LEDG-</text>
<text x="173.7" y="164.8">LEDG+</text>
</g>
<g font-size="2.3" fill="#00f">
<text x="165.9" y="13.4">0603</text>
<text x="218.2" y="24.8">0805</text>
<text x="48.6" y="39.2">0603</text>
<text x="68.7" y="39.2">0603</text>
<text x="165.6" y="37.9" transform="rotate(-90 165.6 37.9)">0603</text>
<text x="177.1" y="37.9" transform="rotate(-90 177.1 37.9)">0603</text>
<text x="188.6" y="37.9" transform="rotate(-90 188.6 37.9)">0603</text>
<text x="200" y="37.9" transform="rotate(-90 200 37.9)">0603</text>
<text x="211.5" y="37.9" transform="rotate(-90 211.5 37.9)">0603</text>
<text x="234.5" y="37.9" transform="rotate(-90 234.5 37.9)">0603</text>
<text x="246" y="37.9" transform="rotate(-90 246 37.9)">1210</text>
<text x="257.4" y="37.9" transform="rotate(-90 257.4 37.9)">1210</text>
<text x="48.6" y="45">0603</text>
<text x="48.6" y="50.7">0603</text>
<text x="48.6" y="56.4">0603</text>
<text x="174.9" y="59.3">0603</text>
<text x="243.8" y="59.3">0603</text>
<text x="257.8" y="56.4">0603</text>
<text x="48.6" y="62.2">0603</text>
<text x="48.6" y="67.9">0603</text>
<text x="48.6" y="73.7">0603</text>
<text x="48.6" y="79.4">0603</text>
<text x="48.6" y="85.1">0603</text>
<text x="238" y="93.8">0603</text>
<text x="54.4" y="99.5">0603</text>
<text x="197.9" y="99.5">0603</text>
<text x="238" y="99.5">0603</text>
<text x="54.4" y="105.2">0603</text>
<text x="82.3" y="103.5" transform="rotate(-90 82.3 103.5)">0603</text>
<text x="197.9" y="105.2">0603</text>
<text x="238" y="105.2">0603</text>
<text x="68" y="112.6" transform="rotate(-90 68 112.6)">0603</text>
<text x="197.9" y="111">0603</text>
<text x="238" y="111">0603</text>
<text x="197.9" y="116.7">0603</text>
<text x="154.1" y="161.3" transform="rotate(-90 154.1 161.3)">0603</text>
<text x="204.8" y="163.7" transform="rotate(90 204.8 163.7)">0805</text>
<text x="228.7" y="167.1" transform="rotate(-90 228.7 167.1)">0603</text>
<text x="240.2" y="167.1" transform="rotate(-90 240.2 167.1)">0603</text>
</g>
</svg>
